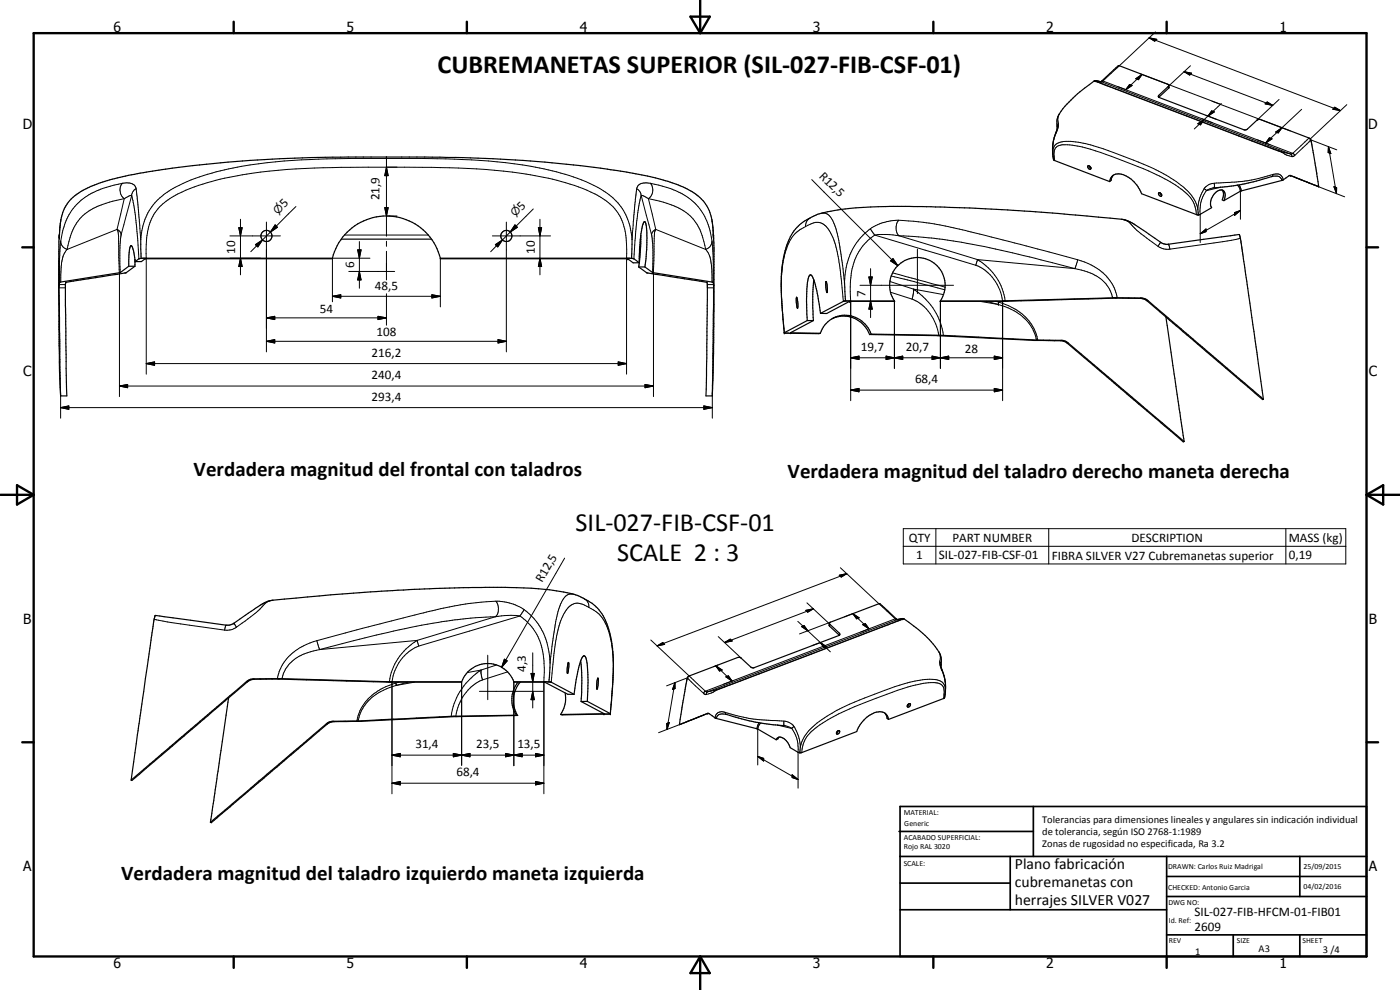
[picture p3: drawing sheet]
<svg xmlns="http://www.w3.org/2000/svg" width="420mm" height="297mm" viewBox="0 0 420 297" stroke-linecap="round" stroke-linejoin="round" font-family="sans-serif">
<g fill="none" stroke="#000" stroke-width=".35">
<path d="M317.3 38v.1M317.3 38.1l-.1 .5a15.4 15.4 0 0 0-1 9.2M350.8 25.6l-3 3v.6l25.5 9.7h.9l3-2.8 .9-.3 14.7 5.6 .5 .5M350.8 25.6l-.3-.3-14.6-5.6-.3 .1-.7 .5-4.3 4.1-2.1-.1a38.1 38.1 0 0 0-10.8 10.3 4.8 4.8 0 0 0-.4 3.4M350.8 25.6v.8l-3 2.8M316 46.2l.3 1.9 16.7 6.4M326.5 49.8a.58 .58 0 0 1 .7 .2 .58 .58 0 0 1-.1 .8 .84 .84 0 0 1-.6-1zM326.8 49.8l.6 .6M333 54.5a2.72 2.72 0 0 1 4.1-2.1 9.7 9.7 0 0 1 5.5 5.7l17 6.4M334.1 52.6l-.7 1.5-.4 .4M347.7 57.9a.65 .65 0 0 1 .7 .2 .65 .65 0 0 1 .1 .8h-.2a.84 .84 0 0 1-.6-1zM348.1 57.8l.5 .7"/>
<path d="M366.8 57a2.71 2.71 0 0 1 0 3l.5 .2M382 52.9a71.3 71.3 0 0 1-18.1 3.5M387.3 52.7l8.5 3.3M393.3 41.9v.1M393.3 42l2.5 14M395.8 56l-8.6-3.4-2.3 1.5-12.6 3.3-5 2.8M17.9 70.2l-.1 1.2M38.6 79.9l-2.7 1.9-18 2.9 .3 34.1M38.6 79.9h1.9M40.5 79.9l-2.9 2-17.9 2.9-.1 6.9 .5 27.1h-1.9M40.5 77.9v2M40.5 77.9l-.4-2.6-.6-1.6a.92 .92 0 0 0-.6 1.2l-.3 5"/>
<path d="M40.5 77.9l.1 .6M41.7 77.6h.1M41.7 77.6l-1.1 .9M42.2 71.9l.2 5.6M99.8 77.5l-.1 .1h-56.2l-1.1 .9h-1.8M99.8 77.5h-56.9l-1.2 .1M99.8 77.5a16.7 16.7 0 0 1 16.2-12.7 16.7 16.7 0 0 1 16.2 12.7M102.4 71.8h27.1M132.2 77.5h56.8l1.1 .1 1.7 1.2M132.2 77.5v.1h56.2l1.6 1.3 1.8-.1M189.7 71.9l-.1 5.6M191.8 78.8l.2-4.7 .5-4.5a4.5 4.5 0 0 1 1-3.1 10.7 10.7 0 0 1 .6 5.6v2.7l-.6 5.3"/>
<path d="M192.2 71.8h.1M192.3 70.6l-.2 6.5-.4 3M214.1 70.2l.2 4v19.1l-.5 25.5M214.2 71.4h-.1a16.9 16.9 0 0 0-3.1-11.2 24.2 24.2 0 0 0-12-6.2l-3.9-1-8-1.5-15-2a408.7 408.7 0 0 0-40.1-2.3l-27.5-.1a386.5 386.5 0 0 0-58.7 4.3 69.8 69.8 0 0 0-20.8 5.7 12.3 12.3 0 0 0-7 11.1l-.3 4.1-.1 15.3 .3 23.6 .3 7.6M243.1 65.4a23.5 23.5 0 0 1 9.4-2.6 173.8 173.8 0 0 1 24.3-.8l6.7 .1a728.1 728.1 0 0 1 53.5 3.7 20.6 20.6 0 0 1 7.1 3.9l4.5 3.2 1.4 .4 22-2.9 .8 4.7 6.4 44.7M243.2 65.4a13.4 13.4 0 0 0-7.6 9.8 47.4 47.4 0 0 0-1 14.5l.8 10.1M359.5 62.8l.1 1.7M367.3 60.2a2.15 2.15 0 0 0-.5-3.2 4 4 0 0 0-3.5 4.5l.3 .8-4 2.2M191.7 80.1l2.6 1.8 17.9 2.9-.3 34h1.9M191.7 80.1h1.8M193.5 80.1l2.4 1.7M195.9 81.8h.1"/>
<path d="M195.9 81.8l18.1 2.9M214 84.7h.1M214.1 84.7l-.3 34.1M235.4 99.8l10.8 .2M239 89.2v1.4l.3 1.9 .2-1.3-.4-2M239 89.2h.1M239.1 89.2h.1M242.3 96.2l-6.9 3.6M242.3 96.2h1.8M244.1 96.2l-6.8 3.7 8.9 .1M244.3 84l-.4 4.3 .2 7.9M246.2 100a8 8 0 0 1 7.7-5.4 8 8 0 0 1 7.5 5.6"/>
<path d="M246.2 94a35.3 35.3 0 0 0-2.6-11.3 .56 .56 0 0 0-.7-.1 .56 .56 0 0 0-.3 .6 49 49 0 0 0-.3 13M247.9 84.5v1.7l.3 1.6M247.9 84.5h.1M248 84.5l.3 2-.1 1.3M248.2 87.8h.1M249.8 95.6a8.2 8.2 0 0 1 11.2 4.8M253.4 84.7l.4 5.6M268.4 90.3h-15.1l-7.1 3.7M268.4 90.3l.1 .1h-13.5l-6.9 3.7-1.9-.1M268.4 90.3a8.3 8.3 0 0 1 6.9-13 8.3 8.3 0 0 1 6.9 13M282.2 90.3l-.1 .1h18.8l33.8-.9 8.6 .2 1 .6 34.6 29.6 .3-.1M282.2 90.3a1025.4 1025.4 0 0 0 51.7-.9h8.8l1.6 .6 34.9 29.8"/>
<path d="M349.9 95.1l5.5 37.4M261 100.4a733.2 733.2 0 0 1 48.9 1.7l8.6 .1 1.4 .5 35.2 29.9 .3-.1M261.4 100.2l20.7 .4 29 1.4 7.7 .1 1.1 .3 35.5 30.1M261.4 100.2l-.4 .2M175.4 179.7a13.9 13.9 0 0 1 7.6 10.3 48 48 0 0 1 1 14l-.8 10.1M175.4 179.7l-2.7-1.2a77.2 77.2 0 0 0-21.1-2.3l-12.4 .1-19.7 .8-20.2 1.4-17.7 1.6-2.6 1-9 6.1-1.2 .4-22.2-2.9-1.2 6.6-6 42.8M165.1 198.9l-.4 5.7M170.5 198.8l.2 1.3-.4 2-.1-1.5zM174.3 198.3l.3 5-.2 7.2M248.9 186.9l3 3.1v.6l-25.7 9.8-.9-.2-3-2.8-.7-.2-15 5.7-.3 .3-.2 1-2.2 13.2M248.9 187l.1 .9 2.9 2.7M269.3 185.9l-5.4-4.8-15 5.8"/>
<path d="M269.3 185.9h.1M269.3 185.9l1.5-.3a32.1 32.1 0 0 1 11.4 10.9l.3 1.4a7 7 0 0 0 .8 4.8l.5 3.2-.3 3.3M271 185.6h.1M68.6 209.4l-5.5 37.3M138.5 204.6l-22 .1-32.6-.9-8.4 .1-1.3 .7-32.4 27.7-2.2 1.9-.2-.1M138.5 204.6h-21.6l-32.3-1-9.3 .2-1.3 .7-34.6 29.6M138.5 204.6a8.3 8.3 0 0 1 7.9-5.5 8.3 8.3 0 0 1 7.8 5.5M154.2 204.6h11.1l7 3.7M154.2 204.6l9.3 .1 6.9 3.6h1.9M155 214.6l-19 .3-37.1 1.7-1 .6-34.8 29.5M155 214.6l.4 .1M155.4 214.7a746.7 746.7 0 0 0-47 1.7l-8.4 .1-1.6 .6-35 29.7-.3-.1"/>
<path d="M155.4 204.7a8.5 8.5 0 0 0-.4 9.9M156.1 204.7a8.3 8.3 0 0 0-.7 10M169.6 207.9a8.5 8.5 0 0 1-1.4 6.5M170.3 202.1h.1M172.3 208.3l1.4-8.1a6.2 6.2 0 0 1 1.6-3.4h.1a4.4 4.4 0 0 1 .9 3.5l.2 4.6-.2 5.5M174.4 210.5l6.9 3.6-13.1 .3M176.3 210.4l6.9 3.7M176.3 210.4l-1.9 .1M179.1 206.8h.1M179.4 203.5l-.3 .9v2.4M179.4 203.5h.1M179.5 203.5v2.2l-.3 1.1"/>
<path d="M183.2 214.2l-15 .2M183.2 214.1v.1M207 216.2l-3.1 1.2M209.1 215.3l3.5-1.3 2.4 1.6 12.4 3.1 5.5 3.3M209.1 215.3l-2.1 .9M212.5 214l-3.4 1.3M217.7 214.3l.4 .1a71 71 0 0 0 17.7 3.4M251.5 219.2h.3a.62 .62 0 0 1 0 .8 .62 .62 0 0 1-.7 .2l-.1-.3M251.5 219.2l-.5 .7M265.6 214l.5 .8 .1 .8 .4 .3M266.6 215.9a2.6 2.6 0 0 0-3.5-2.2 9.3 9.3 0 0 0-6 5.8l-17 6.4M272.4 211.5l.7-.4a.59 .59 0 0 1-.1 .8 .59 .59 0 0 1-.7 .1z"/>
<path d="M272.8 211.2l-.5 .6M283.7 207.6l-.1 .8a.87 .87 0 0 1-.4 1.2l-16.6 6.3M232.9 222a1.41 1.41 0 0 1 2.5-.3l1 1.1a4.7 4.7 0 0 0 3.1 2.9l.6 .2M233.8 221.2l-.3 .5-.6 .3M240.2 224.2l-.1 1.7"/>
<circle cx="79.9" cy="70.8" r="1.67"/>
<circle cx="152" cy="70.8" r="1.68"/>
</g>
<g fill="none" stroke="#000" stroke-width=".3">
<path d="M344.9 11.3l2.3 .5-.7 .6zM344.9 11.3l57.4 21.9M346.8 9.6l-15.8 14.7M357.3 19.7l-6.7 6.3 .1 .5M316.9 39.8h.1M317 39.7l-.8 2.5-.3 1.7 .1 2.3a3.1 3.1 0 0 1 3.2-3.7l.7-.1a27.2 27.2 0 0 1 8.2 1.3l3.1 1 9 3.3a51 51 0 0 1 15 8.2 11.8 11.8 0 0 1 4.3 6.6l.6-3.4 1.3-2.8M317 39.7l-.1 .1M317.7 37.1l-.4 .9M317.7 37.1v.8l-.7 1.8M317.9 34.2l-.5 1.7 .3 1.2M328.3 24.3l56.2 21.3 1.5 .9 1.7 .5M328.9 24.3h.1"/>
<path d="M328.9 24.3l1.6 .2M329 24.3l53.3 20.4 5.3 1.6 .1 .7M330.4 24.5h.1M330.5 24.5l56.9 21.7 .6-.2M330.7 24.3h.3M331 24.3l-.5 .2M331 24.3l57 21.7M335.4 26l2.7 1M339 25.4l.8 .3-1.9 1.2zM340.9 23.6l1.8-1.2-1 1.5zM342.2 22.1l45.1 17.2M342.7 22.4l-4.8 4.5"/>
<path d="M347.8 28.6v.5M355.4 21.5l2.2 .5-.6 .5zM355.4 21.5l26.6 10.1M359.5 37.1l1.9-1.2-1.1 1.6zM360.8 35.6l3.1 1.2M361.4 35.9l-3 2.8M361.9 34.6l3.1 1.2M362.5 34.8l-1.1 1.1M363.6 33.3l.8 .3-1.9 1.2zM366.6 31.1l-4.1 3.7M379.7 31.2l.6-.6 1.7 1zM382.9 39.6l1.8-1.2-1.1 1.5z"/>
<path d="M383.9 29.8l-6.7 6.3M384.7 38.4l-4.9 4.5M390.6 32.8l-5.9 5.6M400 32.8l.6-.6 1.7 1zM400.6 32.2l1.7 1-2.3-.4zM404.2 31.4l-10.9 10.2v.4M36.7 55a3.3 3.3 0 0 0 .6 4.6M36.7 55a30.3 30.3 0 0 0-10.8 4 17.6 17.6 0 0 0-7.7 13.3M36.7 55l1.5-.1a2.39 2.39 0 0 1 2.6 1.7M37.3 59.6l-3.4 .8a17.6 17.6 0 0 0-10.8 6.4l-.7 1.1a22.6 22.6 0 0 0-2.3 6.9M37.3 59.6l-2.2 9.2M39.5 58.7l1.2 6.2 1 12.7"/>
<path d="M39.5 58.7h-.6l-1.6 .9M39.5 58.7l-3.1 11.7M40.8 56.6l1.4 15.3a20.3 20.3 0 0 1 1.9-7.4 20.2 20.2 0 0 1 10.8-9.5l1.3-.5a89.1 89.1 0 0 1 26.6-5.9l10.2-.7a494.2 494.2 0 0 1 40.8-.2 136.7 136.7 0 0 1 33.2 3.9 41 41 0 0 1 16.9 7.8 17.5 17.5 0 0 1 5.7 11.8l.1 .7 1.4-15.3M40.8 56.6a2.19 2.19 0 0 0-1.3 2.1M116 50.2l.5 2.5h-1zM116 47.1h.1M116 47.1v23.8M191.1 56.6l1 1.1 .3 1M192.4 58.7l-.6 2.9-.8 5.2-.8 10.8M192.4 58.7a2.83 2.83 0 0 1 2.2 .9M192.4 58.7l3.1 11.7M194.6 59.6a23.5 23.5 0 0 1 12.9 5.6 18.4 18.4 0 0 1 4.3 9.6"/>
<path d="M194.6 59.6l2.2 9.2M195.2 55l-.8-.1a2.63 2.63 0 0 0-3.3 1.7M195.2 55a31 31 0 0 1 9.6 3.2 17.3 17.3 0 0 1 8.9 14.1M195.2 55a3.2 3.2 0 0 1-.6 4.6M243.6 53.9l25.8 25.8M316.5 48.2a4.5 4.5 0 0 1 .6-4.1 5.9 5.9 0 0 1 4.7-.5 62.9 62.9 0 0 1 15 4.5 70.4 70.4 0 0 1 16.8 8l.8 .6a9.1 9.1 0 0 1 4.7 7.7M361.4 56.6l.7 .6M362.1 57.2a9.5 9.5 0 0 0-1.9 7.1v8.5M363.9 56.4l-1.8 .8M364.4 55a3.8 3.8 0 0 0-3 1.6M364.4 55v1.3M366.3 56.2l-4.2 1"/>
<path d="M371.3 55.5l.8 1 .2 .9v8.4M371.8 55.5l.7 1.8M377.3 42l3.9 1.4M380.9 41.4l.9 .3-2 1.2zM382 52.9a2.08 2.08 0 0 1 2.6 .8l.1 .4M382 52.3a55.9 55.9 0 0 1-17.6 2.7M382 52.3a2.08 2.08 0 0 1 3.1 1.7M382 52.3l-.4 .7M387.3 52.7h.1M388 46l.6 .7M388.6 46.7l-.9 .3M392.8 41.4l-4.8 4.6"/>
<path d="M393.3 42l-4.7 4.7M393.3 42l7.9 3M395.8 56l7.8 3.1M398.7 44l.7 2.1-.8-.3zM398.7 44l2.4 14.1M400.3 56l.8 .3v1.8zM17.8 70.7v.8M17.8 71.2v.3M17.8 71.5h.1M17.9 70.3l-.1 .6M18.2 72.3a2.58 2.58 0 0 0 1.9 2.5M18.2 72.3l-.3 5.5v6.9"/>
<path d="M18.3 65.9l-.4 4.5M20.1 74.8a11.5 11.5 0 0 0-1.9 7.5v2.3M35.1 68.8l.5 2.1 .2 10.9v37.2M35.1 68.8l.8 .5 .5 1.1M35.1 68.8l-15 6M36.4 70.4l-.4 4.7 .1 6.7M69 70.8h15.1M69 77.5h9.2M71.7 68.3h1l-.5 2.5zM72.2 77.5l.5 2.5h-1zM72.2 65.8v16.7M76.7 73.4l2.1-1.4-1.4 2.1z"/>
<path d="M80 66.6v39M82.6 67.5l.7 .7-2.2 1.4zM82.9 67.9l-7.6 7.6M88.8 62l-7.7 7.6M103.4 70.5h25.2M107.3 75h1.1l-.5 2.5zM107.9 72.5v14M111 77.5h-11.2v13.1M115.5 62.3h1l-.5 2.5zM116 72.4v1.5M116 75.4v8.6M116.1 64.8h3.1"/>
<path d="M132.2 77.5v14.6M147.8 70.8h17.4M148.7 73.4l2.1-1.4-1.4 2.1zM150.8 72l-3.5 3.5M152 66.6v39M153.1 69.6l-2.3 2.4M154.5 67.5l.8 .7-2.2 1.4zM160.1 62.7l-7 6.9M161.6 68.3h.9l-.5 2.5zM162 77.5l.5 2.5h-.9zM162 65.8v16.7M195.5 70.4l.4 4.7v6.7"/>
<path d="M196.8 68.8l-.4 1.7-.3 10.4v38.1M196.8 68.8l-.8 .5-.5 1.1M196.8 68.8l15 6M211.8 74.8a10.2 10.2 0 0 1 1.8 7.1l.1 2.7M213.6 65.9l.5 4.5M213.7 72.3l.3 4.3 .1 8.1M213.7 72.3a2.74 2.74 0 0 1-1.9 2.5M214.1 70.3v.8M214.2 71.5h.1M214.2 70.7v.8M241.8 68a5.5 5.5 0 0 1 4.8-1 10.6 10.6 0 0 1 4.3 7.2l1.1 5.6 1.1 10.6M241.8 68a11.2 11.2 0 0 0-6.4 8.6l-.6 3.5-.3 4.2 .1 6.8 .8 8.7"/>
<path d="M243.1 65.4a2.81 2.81 0 0 0-1.3 2.6M246.3 64.1a3.3 3.3 0 0 1 3.9 2.7l.1 .2a69.1 69.1 0 0 1 3 16.7l.1 1a24.2 24.2 0 0 1 1.9-8.8l1.1-2.1 1.4-1.9 1.6-1.8 1.8-1.4M261.2 68.7l1.3 1.8M262.5 70.5a15.4 15.4 0 0 0-5.1 5.6 24.3 24.3 0 0 0-2.1 14.2v29.9M262.5 70.5l3.6-.1 3.7 .3M262.5 70.5l30.3 9.1M267.3 78.3l.7-.7 1.4 2.1zM269.7 66.1l-3.1 .3a12.7 12.7 0 0 0-5.4 2.3M269.7 66.1l7.5 .6 7.4 1.3 18.2 4.4 20.6 5.5M269.7 66.1a3.6 3.6 0 0 0 .1 4.6M269.8 70.7l1.4 .1a177.4 177.4 0 0 1 36.1 5.9l15.3 3.9M269.8 70.7l23.6 7.2"/>
<path d="M275.3 74.8v13.3M292.8 79.6a13.2 13.2 0 0 1 8.1 10.7v29.9M293.4 77.9a17.2 17.2 0 0 1 8.3 12.4M293.4 77.9l-.6 1.7M293.4 77.9l29.2 2.7M323.4 77.9a15.4 15.4 0 0 1 11.7 10.4l.2 1M323.4 77.9l-.8 2.7M336.6 65.8l2 .7 3.8 3.6 5.1 3.8M347.5 73.9a5 5 0 0 0 3.6 .9M348.3 72.7h.1M348.3 72.7l-.8 1.2M350.7 73.3l.4 1.5"/>
<path d="M360.2 70.1l1.7-1.4v.8zM370.5 63.8l1.8-.6-1.8 1.4zM372.3 71.5l-5.3 1-15.9 2.3M372.3 63.2l-12.1 6.9M17.7 85.4h1.9M17.7 86.4h1.9M80 95.4l2.5-.5v1zM80 95.4h36M99.8 88.9l2.5-.5v1zM99.8 88.9h32.4M104.7 81.4h13.7M107.9 81.4l.5 2.6h-1.1z"/>
<path d="M113.4 94.9l2.6 .5-2.6 .5zM116 88.1v9.5M129.6 88.4l2.6 .5-2.6 .5zM212.3 85.4h1.9M212.3 86.4h1.9M237.5 99.7v.2M258.1 85.6h28.1M260.8 83.1h1l-.5 2.5zM261.3 90.3l.5 2.5h-1zM261.3 80.6v14.7M267.1 84.5l7 2.2M267.2 87.7l6.5 2"/>
<path d="M267.5 82.8l16 4.2M267.9 81.9l15.7 4.2M268.4 90.3v20.2M273.7 89.7a13.3 13.3 0 0 1 8 10.9M274.1 86.7l9.1 1.7M274.1 86.7a21.2 21.2 0 0 1 7.4 8.3l1 2.7 .6 2.9M274.1 86.7v1.2l-.4 1.8M282.2 90.3v20.2M294.2 90.4l5.4 1M296.1 90.4l3.5 1M298.8 90.4l1 .3M299.6 91.4h.1"/>
<path d="M299.6 91.4a15.1 15.1 0 0 1 10.7 8.2l.8 2.4M299.8 90.7a16.9 16.9 0 0 1 7.4 4l1.2 1.1a13.2 13.2 0 0 1 3 6.2M299.8 90.7l-.2 .7M322.6 80.6a13.7 13.7 0 0 1 10.3 6.1l1 2.7M342.4 89.4l-.2 .1M344.5 90.2l-.2 .1M18.2 118.8v6.7M35.8 115.8l2.5-.4v.9zM35.8 115.8h160.3M43.9 109.1l2.5-.5v1zM43.9 112.3v-34.8a25.4 25.4 0 0 1 1.6-12 16.6 16.6 0 0 1 9.1-7.8 82.9 82.9 0 0 1 26.2-6.3 460.9 460.9 0 0 1 48.7-1.2 158.9 158.9 0 0 1 36.4 3.6 44.6 44.6 0 0 1 16.2 6.6 15.5 15.5 0 0 1 5.9 13v38.9M43.9 109.1h144.1"/>
<path d="M80 102.4l2.5-.5v1zM80 102.4h72M149.5 101.9l2.5 .5-2.5 .5zM185.5 108.6l2.5 .5-2.5 .5zM193.6 115.4l2.5 .4-2.5 .5zM213.8 118.8v6.7M255.3 107.4l2.5-.6v1.1zM255.3 117.1l2.5-.6v1.1zM255.3 107.4h45.6M255.3 117.1h45.6M265.9 106.8l2.5 .6-2.5 .5zM265.9 106.8l5 1.1v-1.1l-5 1.1z"/>
<path d="M268.4 107.4l2.5-.6v1.1zM279.7 106.8l2.5 .6-2.5 .5zM279.7 106.8l5 1.1v-1.1l-5 1.1zM282.2 107.4l2.5-.6v1.1zM298.4 106.8l2.5 .6-2.5 .5zM298.4 116.5l2.5 .6-2.5 .5zM318.5 102.1l-.2 .1M320.6 102.9l-.2 .1M18.2 122.3l2.4-.5v1zM18.2 122.3h195.6M211.2 121.8l2.6 .5-2.6 .5zM271.1 158.6h132.8v10.6h-132.8z"/>
<path d="M280.9 158.6v10.6M314.7 158.6v10.6M385.9 158.6v10.6M169.4 167.5l-18.8 32.7M172.2 178.3a2.99 2.99 0 0 0-3.6 2.3 46.1 46.1 0 0 0-2.9 12.9l-.6 5.4a19.5 19.5 0 0 0-7.8-16M175.4 179.7l1 1.1 .3 1.4M251.9 172.6l2.2-.5-1.6 1zM252.2 170.3l16.5 15.4M254.1 172.1l-56.9 21.7M271.1 163.9h132.8M46.3 185.8l5.3 1 15.8 2.3M67.8 187.6h.1"/>
<path d="M67.8 187.6l-.4 1.5M70.2 187h.1M70.2 187l.8 1.2M71 188.2l-1.7 .8-1.9 .1M81.9 180.1h-.3a4.9 4.9 0 0 0-3.4 2.4l-2.1 1.9-5.1 3.8M95.1 192.2l.8 2.7M95.1 192.2a15.4 15.4 0 0 0-11.6 10.4l-.2 1M95.9 194.9a14.3 14.3 0 0 0-9.3 4.5l-.2 .4a8.7 8.7 0 0 0-1.8 3.8M125.2 192.2a17.3 17.3 0 0 0-8.3 12.4M125.2 192.2l.5 1.6M125.2 192.2l-29.3 2.7M125.7 193.8a13.2 13.2 0 0 0-8.1 10.8"/>
<path d="M146.4 196.6v13.3M148.7 185a171.7 171.7 0 0 0-37.5 6l-15.3 3.9M148.7 185l-23.5 7.2M148.8 180.4a3.8 3.8 0 0 1-.1 4.6M148.8 180.4a131.8 131.8 0 0 0-27.8 5l-25.9 6.8M148.8 180.4l3.6 .4a13.6 13.6 0 0 1 4.9 2.1M149 199.5l-4.6 1.5M151.4 197.8l.8 .5-1.6 1.9zM156 184.8a16.7 16.7 0 0 1 7.3 14.3l-.1 39.1M156 184.8h-.4a20.9 20.9 0 0 0-6.9 .2M156 184.8l-30.3 9M157.3 182.9l-1.3 1.9"/>
<path d="M159.9 195.9v16.5M176.7 182.2l1.4 .8a11.6 11.6 0 0 1 5.1 8.4l.5 3 .4 4.2-.1 4.8-.8 10.7M176.7 182.2a4.8 4.8 0 0 0-4.7-.9 10.2 10.2 0 0 0-4.2 6.4l-1.3 6.4-1.1 10.6M195.3 192l16.4 15.4M197.2 193.8l1.7-1 .6 .5zM214.8 199.8l1.9 1.2-.8 .3zM214.8 199.8l4.9 4.5M215.4 199.6l-1.2 .4M215.5 191l7 6.5M217.5 192.8l1.6-1 .6 .5zM239.4 186.4l3 2.9M240.6 188l.7-.3 1.1 1.6z"/>
<path d="M241.8 183.1l2.3-.4-1.7 1zM242.2 180.9l6.9 6.4-.1 .6M242.4 189.3l3.8 3.5M244.1 182.7l-26.6 10.1M246.2 192.8l1.9 1.3-.8 .3zM246.2 192.8l3 2.8M246.2 192.8l-2.5 .9M249.2 186.7l-9.3 3.5M251.9 190l-.1 .5M255.9 184.1l1.9 1.3-.7 .3zM255.9 184.1l4.9 4.6M255.9 184.1l-2.5 1"/>
<path d="M258.9 187.4l.8-.3 1.1 1.6zM260.8 188.7l-2.5 1M268.7 185.7h.3M268.7 185.7l.5 .2M268.7 185.7l-57 21.7M269.2 185.9l-56.9 21.7M269.3 185.9h-.1M270.7 185.7l-53.8 20.6-4.6 1.3M270.7 185.7h.1M270.8 185.7h-.1M270.8 185.7h.1M270.8 185.7l-1.6 .2"/>
<path d="M271.3 185.7l-59.3 22.7M281.8 195.6l.4 1.7-.2 1.2M282 198.5l.1 1.1 .5 1.5M282 198.5l.4 .9M74 204.5l.2 .1M76.1 203.7l.3 .1M97.9 217.2l.3 .1M100 216.4l.3 .1M117.6 204.4v33.8M118.8 204.9a15.9 15.9 0 0 0-11.2 9.3l-.5 2.1M118.8 204.9l.1 .8M118.9 205.7a15.4 15.4 0 0 0-10 6.8l-.9 1.8-.5 2"/>
<path d="M119.7 204.7l-.9 .2M122.4 204.7l-3.5 1M124.4 204.7l-5.5 1M138.5 204.6v25M143.9 207.4h19.2M144.4 201l-.1 1 .5 2M144.4 201l-.6 .4a19.8 19.8 0 0 0-8.4 13.5M144.4 201l-4.2 .8M144.8 204a13.7 13.7 0 0 0-8 10.9M152.3 201.6l-7.5 2.4M154.2 204.6v25.1M159.4 202.1h.9l-.4 2.5z"/>
<path d="M159.9 207.4l.4 2.5h-.9zM181 214v.2M200.1 205.8l6.2-2.4 4.8 4.6M200.1 217.1l.8-.3-.7 2.1zM202.6 204.8v1.8l-.8 .3zM202.6 204.8l-2.4 14.1M203.9 217.4l-6.3 2.4M211.1 208l.9 .4M211.7 207.4l-.6 .6M211.7 207.4l.6 .2M212.3 207.6l-.3 .2v.6M212.4 214h.1"/>
<path d="M217.6 213.7l.5 .7M217.6 213.7a2.08 2.08 0 0 0-3 1.7M217.6 213.7l3.6 1.1 5.1 1 9 .6M217.7 214.3a1.95 1.95 0 0 0-2.7 1.3M217.8 203.1l.8-.3 1.1 1.5zM219.7 204.3l-2.5 1M227.9 216.9l-.8 1.8M228.4 217l-.7 .7-.3 1v10.8M233.3 217.6l4.3 1M235.3 216.4v1.3M235.3 216.4a4 4 0 0 1 3 1.6M235.8 217.8l1.8 .8"/>
<path d="M237.6 218.6a10.2 10.2 0 0 1 1.9 7.1v10.8M238.3 218l-.7 .6M282.6 201.1a13.4 13.4 0 0 1 1.1 6.5 3.1 3.1 0 0 0-3.2-3.7 31.6 31.6 0 0 0-13.5 2.7l-7.5 2.8a51.2 51.2 0 0 0-15.4 8.5 13.1 13.1 0 0 0-3.4 4.5l-.5 1.8-.5-3.1-1.4-3.1M282.6 201.1l.2 .1M283.2 209.6a4.5 4.5 0 0 0-.6-4.2l-.3-.1a8.4 8.4 0 0 0-5.2-.3 51.5 51.5 0 0 0-9.4 2.7 105.8 105.8 0 0 0-18.5 7.8l-3.1 2a11.3 11.3 0 0 0-5.2 6.2l-.3 2.1M117.6 226.6l2.5-.5v1zM117.6 235l2.5-.5v1zM117.6 226.6h45.6M117.6 235h45.6M136 226.1l2.5 .5-2.5 .5zM136 226.1l5 1v-1l-5 1zM138.5 226.6l2.5-.5v1z"/>
<path d="M151.7 226.1l2.5 .5-2.5 .5zM151.7 226.1l5 1v-1l-5 1zM154.2 226.6l2.5-.5v1zM160.7 226.1l2.5 .5-2.5 .5zM160.7 234.5l2.5 .5-2.5 .5zM227.4 226.9l1.8 .6v.8zM227.4 226.9l12.1 7M237.7 232.5l1.8 1.4-1.8-.6z"/>
</g>
<g fill="#000">
<circle cx="330.4" cy="24.5" r=".18"/>
<circle cx="188.4" cy="77.6" r=".18"/>
<circle cx="17.9" cy="84.7" r=".18"/>
<circle cx="195.9" cy="81.8" r=".18"/>
<circle cx="235.4" cy="99.9" r=".18"/>
<circle cx="237.3" cy="99.8" r=".18"/>
<circle cx="255" cy="90.4" r=".18"/>
<circle cx="282.4" cy="199.4" r=".18"/>
<circle cx="181.3" cy="214.1" r=".18"/>
<circle cx="183.2" cy="214.1" r=".18"/>
</g>
<g fill="none" stroke="#000" stroke-width=".71">
<path d="M10.1 9.9h400v277.1h-400zM70.1 6.5v3.4M140.1 6.5v3.4M207.2 5h5.8l-2.9 4.9zM210.1 0v9.9M280.1 6.5v3.4M350.1 6.5v3.4M6.7 74.2h3.4M410.1 74.2h3.5M.1 148.5h10M5.1 145.6l5 2.9-5 2.9zM410.1 148.5h10"/>
<path d="M410.1 148.5l5-2.9v5.8zM6.7 222.7h3.4M410.1 222.7h3.5M70.1 287v3.4M140.1 287v3.4M210.1 287v10M210.1 287l2.9 5h-5.8zM280.1 287v3.4M350.1 287v3.4"/>
</g>
<g fill="none" stroke="#000" stroke-width=".51">
<path d="M269.8 249.5h40.3M270.1 242h140v45h-140zM270.1 257h140M303.2 257v16M310.1 242v15M350.1 257v30M390.1 257v12M270.1 265h33.1M270.1 273h80M350.1 269h60M350.1 263h60M350.1 280.5h60"/>
<path d="M370.1 280.5v6.5M390.1 280.5v6.5"/>
</g>
<g fill="#000">
<path d="M344.9 11.3l2.3 .5-.7 .6zM339 25.4l.8 .3-1.9 1.2zM340.9 23.6l1.8-1.2-1 1.5zM355.4 21.5l2.2 .5-.6 .5zM359.5 37.1l1.9-1.2-1.1 1.6zM363.6 33.3l.8 .3-1.9 1.2zM379.7 31.2l.6-.6 1.7 1zM382.9 39.6l1.8-1.2-1.1 1.5zM400.6 32.2l1.7 1-2.3-.4zM116 50.2l.5 2.5h-1zM380.9 41.4l.9 .3-2 1.2zM398.7 44l.7 2.1-.8-.3z"/>
<path d="M400.3 56l.8 .3v1.8zM71.7 68.3h1l-.5 2.5zM72.2 77.5l.5 2.5h-1zM76.7 73.4l2.1-1.4-1.4 2.1zM82.6 67.5l.7 .7-2.2 1.4zM107.3 75h1.1l-.5 2.5zM115.5 62.3h1l-.5 2.5zM148.7 73.4l2.1-1.4-1.4 2.1zM154.5 67.5l.8 .7-2.2 1.4zM161.6 68.3h.9l-.5 2.5zM162 77.5l.5 2.5h-.9zM267.3 78.3l.7-.7 1.4 2.1z"/>
<path d="M360.2 70.1l1.7-1.4v.8zM370.5 63.8l1.8-.6-1.8 1.4zM80 95.4l2.5-.5v1zM99.8 88.9l2.5-.5v1zM107.9 81.4l.5 2.6h-1.1zM113.4 94.9l2.6 .5-2.6 .5zM129.6 88.4l2.6 .5-2.6 .5zM260.8 83.1h1l-.5 2.5zM261.3 90.3l.5 2.5h-1zM35.8 115.8l2.5-.4v.9zM43.9 109.1l2.5-.5v1zM80 102.4l2.5-.5v1z"/>
<path d="M149.5 101.9l2.5 .5-2.5 .5zM185.5 108.6l2.5 .5-2.5 .5zM193.6 115.4l2.5 .4-2.5 .5zM255.3 107.4l2.5-.6v1.1zM255.3 117.1l2.5-.6v1.1zM265.9 106.8l2.5 .6-2.5 .5zM268.4 107.4l2.5-.6v1.1zM279.7 106.8l2.5 .6-2.5 .5zM282.2 107.4l2.5-.6v1.1zM298.4 106.8l2.5 .6-2.5 .5zM298.4 116.5l2.5 .6-2.5 .5zM18.2 122.3l2.4-.5v1z"/>
<path d="M211.2 121.8l2.6 .5-2.6 .5zM251.9 172.6l2.2-.5-1.6 1zM151.4 197.8l.8 .5-1.6 1.9zM197.2 193.8l1.7-1 .6 .5zM217.5 192.8l1.6-1 .6 .5zM240.6 188l.7-.3 1.1 1.6zM241.8 183.1l2.3-.4-1.7 1zM246.2 192.8l1.9 1.3-.8 .3zM255.9 184.1l1.9 1.3-.7 .3zM258.9 187.4l.8-.3 1.1 1.6zM159.4 202.1h.9l-.4 2.5zM159.9 207.4l.4 2.5h-.9z"/>
<path d="M200.1 217.1l.8-.3-.7 2.1zM202.6 204.8v1.8l-.8 .3zM214.8 199.8l1.9 1.2-.8 .3zM217.8 203.1l.8-.3 1.1 1.5zM117.6 226.6l2.5-.5v1zM117.6 235l2.5-.5v1zM136 226.1l2.5 .5-2.5 .5zM138.5 226.6l2.5-.5v1zM151.7 226.1l2.5 .5-2.5 .5zM154.2 226.6l2.5-.5v1zM160.7 226.1l2.5 .5-2.5 .5zM160.7 234.5l2.5 .5-2.5 .5z"/>
<path d="M227.4 226.9l1.8 .6v.8zM237.7 232.5l1.8 1.4-1.8-.6z"/>
</g>
<g font-size="7.9">
<text x="131.3" y="21.9">CUBREMANETAS SUPERIOR (SIL-027-FIB-CSF-01)</text>
<text x="172.8" y="159.4">SIL-027-FIB-CSF-01</text>
<text x="185.2" y="168.4">SCALE 2 : 3</text>
</g>
<g font-size="6.3">
<text x="58.1" y="143">Verdadera magnitud del frontal con taladros</text>
<text x="236.3" y="143.4">Verdadera magnitud del taladro derecho maneta derecha</text>
<text x="36.4" y="264.2">Verdadera magnitud del taladro izquierdo maneta izquierda</text>
</g>
<g font-size="4.7">
<text x="304.6" y="260.8">Plano fabricación</text>
<text x="304.6" y="266.2">cubremanetas con</text>
<text x="304.6" y="271.6">herrajes SILVER V027</text>
</g>
<g font-size="4.2">
<text x="34" y="9.6">6</text>
<text x="104" y="9.6">5</text>
<text x="174" y="9.6">4</text>
<text x="244" y="9.6">3</text>
<text x="314" y="9.6">2</text>
<text x="384" y="9.6">1</text>
<text x="6.8" y="38.7">D</text>
<text x="410.6" y="38.7">D</text>
<text x="7" y="112.9">C</text>
<text x="410.8" y="112.9">C</text>
<text x="7" y="187.1">B</text>
<text x="410.8" y="187.1">B</text>
<text x="7" y="261.4">A</text>
<text x="410.8" y="261.4">A</text>
<text x="34" y="290.4">6</text>
<text x="104" y="290.4">5</text>
<text x="174" y="290.4">4</text>
<text x="244" y="290.4">3</text>
<text x="314" y="290.4">2</text>
<text x="384" y="290.4">1</text>
</g>
<g font-size="3.9">
<text x="245.6" y="53" transform="rotate(45 245.6 53)">R12,5</text>
<text x="85.4" y="62.4" transform="rotate(-45 85.4 62.4)">5</text>
<text x="113.9" y="60.2" transform="rotate(-90 113.9 60.2)">21,9</text>
<text x="156.6" y="63.2" transform="rotate(-45 156.6 63.2)">5</text>
<text x="70.6" y="76.2" transform="rotate(-90 70.6 76.2)">10</text>
<text x="160.5" y="76.2" transform="rotate(-90 160.5 76.2)">10</text>
<text x="106.3" y="80.5" transform="rotate(-90 106.3 80.5)">6</text>
<text x="112.5" y="86.9">48,5</text>
<text x="259.7" y="89" transform="rotate(-90 259.7 89)">7</text>
<text x="96" y="93.9">54</text>
<text x="113" y="100.9">108</text>
<text x="111.5" y="107">216,2</text>
<text x="258.4" y="105.3">19,7</text>
<text x="271.9" y="105.3">20,7</text>
<text x="289.5" y="105.8">28</text>
<text x="111.5" y="113.8">240,4</text>
<text x="274.6" y="115">68,4</text>
<text x="111.5" y="120.2">293,4</text>
<text x="272.7" y="162.6">QTY</text>
<text x="275" y="167.9">1</text>
<text x="281.8" y="167.9">SIL-027-FIB-CSF-01</text>
<text x="285.9" y="162.5">PART NUMBER</text>
<text x="315.7" y="167.9">FIBRA SILVER V27 Cubremanetas superior</text>
<text x="339.6" y="162.6">DESCRIPTION</text>
<text x="386.8" y="162.6">MASS (kg)</text>
<text x="386.8" y="167.9">0,19</text>
<text x="162.8" y="175" transform="rotate(-60 162.8 175)">R12,5</text>
<text x="157.8" y="201.6" transform="rotate(-90 157.8 201.6)">4,3</text>
<text x="124.7" y="224.5">31,4</text>
<text x="142.9" y="224.5">23,5</text>
<text x="155.3" y="224.5">13,5</text>
<text x="137" y="232.9">68,4</text>
<text x="358.5" y="275">SIL-027-FIB-HFCM-01-FIB01</text>
<text x="358.5" y="279.4">2609</text>
</g>
<g font-size="3.3">
<text x="83.4" y="64.4" transform="rotate(-45 83.4 64.4)">⌀</text>
<text x="154.6" y="65.2" transform="rotate(-45 154.6 65.2)">⌀</text>
</g>
<g font-size="3.1">
<text x="312.7" y="246.8">Tolerancias para dimensiones lineales y angulares sin indicación individual</text>
<text x="312.7" y="250.4">de tolerancia, según ISO 2768-1:1989</text>
<text x="312.7" y="254">Zonas de rugosidad no especificada, Ra 3.2</text>
<text x="358.7" y="286.5">1</text>
<text x="377.7" y="285.6">A3</text>
<text x="397" y="285.9">3 /4</text>
</g>
<g font-size="2.4">
<text x="271.2" y="244.4">MATERIAL:</text>
<text x="271.3" y="252">ACABADO SUPERFICIAL:</text>
<text x="271.4" y="247.9">Generic</text>
<text x="271.3" y="254.6">Rojo RAL 3020</text>
<text x="271.2" y="259.7">SCALE:</text>
<text x="350.6" y="260.8">DRAWN: Carlos Ruiz Madrigal</text>
<text x="391.2" y="260.6">25/09/2015</text>
<text x="350.6" y="267">CHECKED: Antonio Garcia</text>
<text x="391.2" y="266.7">04/02/2016</text>
<text x="350.6" y="271.4">DWG NO:</text>
<text x="350.8" y="276.9">Id. Ref:</text>
<text x="350.8" y="282.8">REV</text>
<text x="371.2" y="282.9">SIZE</text>
<text x="390.9" y="282.9">SHEET</text>
</g>
</svg>
